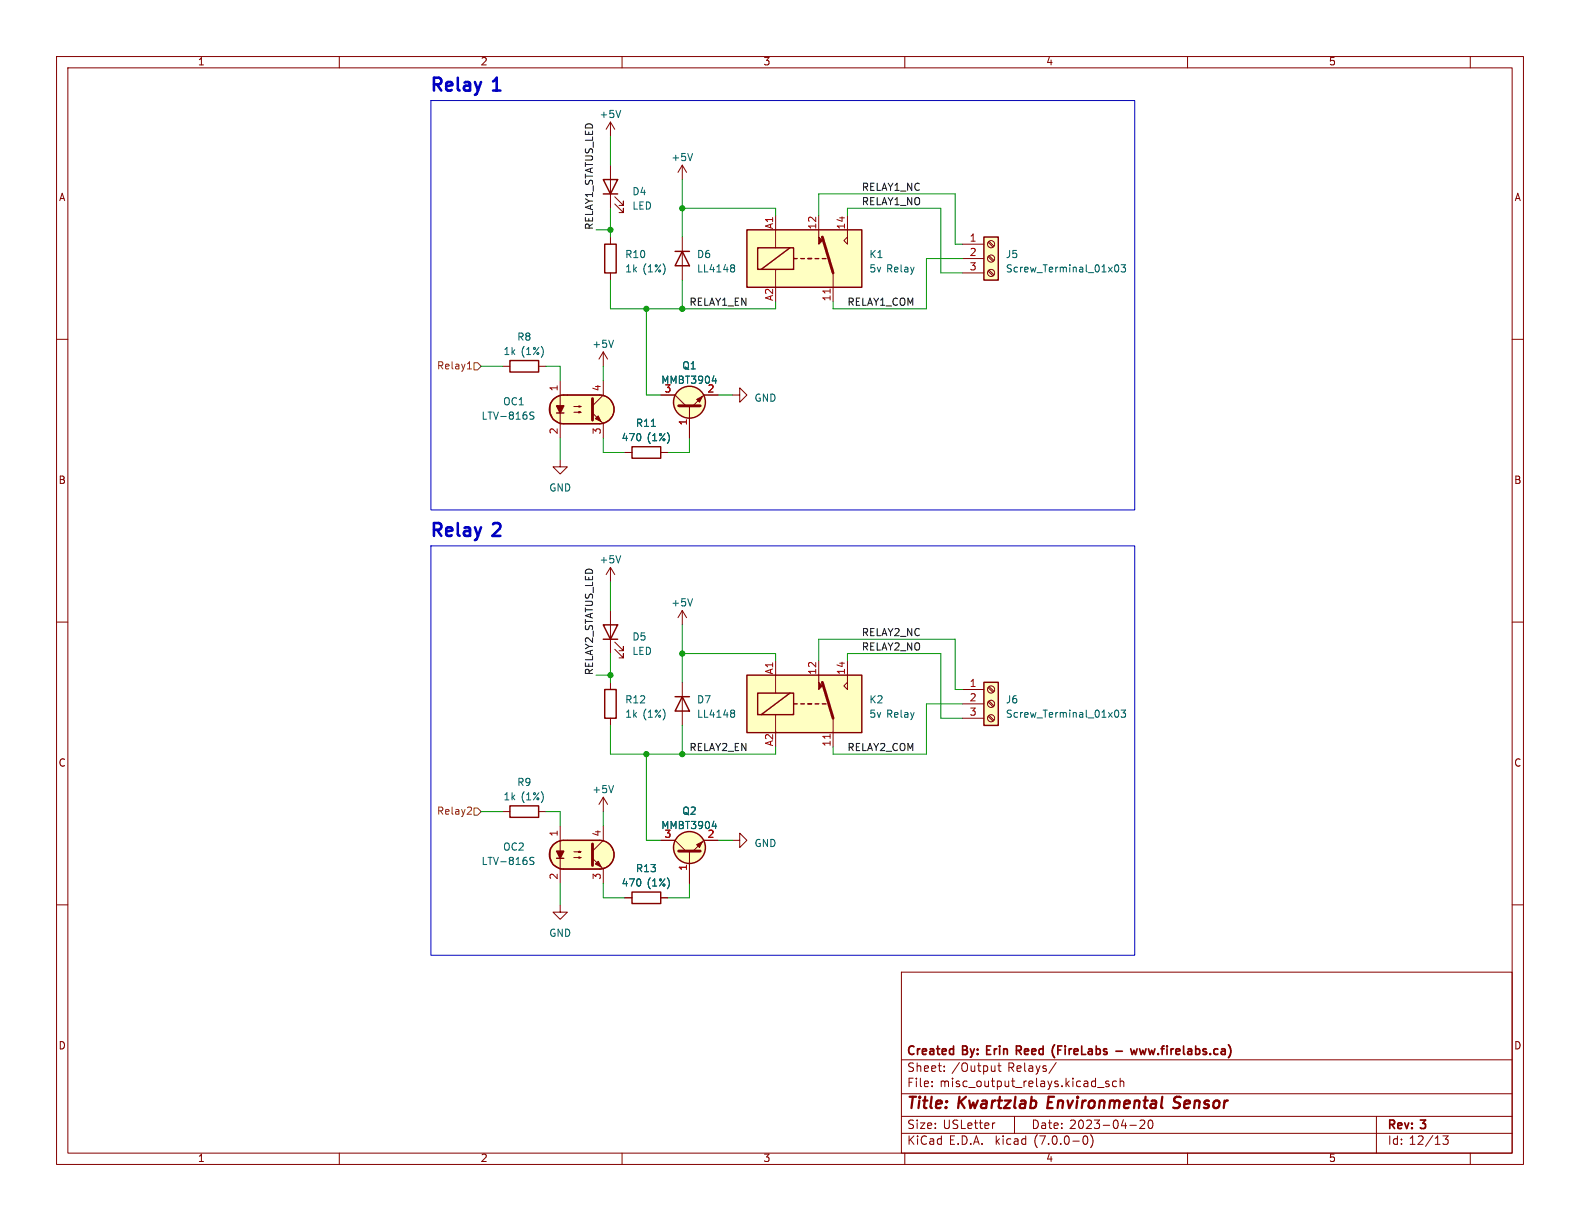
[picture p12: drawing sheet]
<svg xmlns="http://www.w3.org/2000/svg" width="279mm" height="216mm" viewBox="0 0 279 216" stroke-linecap="round" stroke-linejoin="round" font-family="sans-serif">
<g fill="none" stroke="#840000" stroke-width=".18">
<path d="M10 10h259.4v195.9h-259.4zM12 12h255.4v191.9h-255.4zM60 10v2M110 10v2M160 10v2M210 10v2M260 10v2M10 60h2M267.4 60h2M10 110h2M267.4 110h2M107.9 120.7v1.2"/>
<path d="M107.9 127v1.3M10 160h2M267.4 160h2M159.4 171.9h108v32h-108zM159.4 197.4h108M159.4 193.4h108M159.4 187.4h108M164.8 192v.2M164.8 191.2v.2M167 189.3v.2M167 188.5v.2M175.9 188.5v1"/>
<path d="M175.9 189.3l-.2 .2M175.9 198.6h-.2M176.4 188.5h.6M176.7 188v1.2l.3 .3M179.4 197.4v3M186.8 187.9l-1.3 1.9M194.1 192.3h1.1M196.1 191.2h-.4l-.2 .2 .1 .2 .5 .1v.4h-.6M197.4 191.2h-.4l-.3 .2v.5l.2 .2h.5M198.1 191.3l.2-.1h.4v1M198.1 190.7v1.5M199.8 199h1.1"/>
<path d="M201.6 198.2l.6-.1 .2 .1v.3l-.9 1.1h.9M203.2 198.2l.2-.1a.81 .81 0 0 1 .6 .6 .81 .81 0 0 1-.3 .8l-.2 .1a.81 .81 0 0 1-.3-1.4zM243.4 197.4v6.5M60 203.9v2M110 203.9v2M159.4 200.4h108M160 203.9v2M191.7 200.9h.2a.81 .81 0 0 1 .5 .6 .81 .81 0 0 1-.3 .8l-.1 .1a.81 .81 0 0 1-.6-.7 .81 .81 0 0 1 .3-.8zM192.9 200.7a1.74 1.74 0 0 1 0 2.2M210 203.9v2M255.2 200.9h.9l-.5 .5 .4 .2v.6l-.2 .2h-.4l-.2-.2M260 203.9v2"/>
</g>
<path d="M207.5 195.8l.7 .1M208.5 193.9l-.6 .1a.46 .46 0 0 0-.3 .5 .46 .46 0 0 0 .4 .4l.3 .1" fill="none" stroke="#840000" stroke-width=".4"/>
<path d="M179.7 185.7h.6M180.1 185.7l.5 .8M180.3 185h-.6v1.5M186.4 187h.1M186.5 184.7l-.1 .1M197.3 185.9h1.2M199.9 185.5l.3 1M201.1 185.5l-.3 1-.3-.8M201.5 185.5l.3 1M217.2 184.7l.1 .1" fill="none" stroke="#840000" stroke-width=".3"/>
<path d="M106.9 121.9h2.1v5.1h-2.1z" fill="none" stroke="#840000" stroke-width=".25"/>
<path d="M97.8 149.4l.8-.6 .7-.2h7a2.55 2.55 0 0 1 2.3 2.6 2.55 2.55 0 0 1-2.4 2.5h-7.1l-1.3-.8-.5-1.3v-1.5z" fill="#ffffc2"/>
<g fill="none" stroke="#840000" stroke-width=".25">
<path d="M106.7 31.8h2.5l-1.3 2.5zM106.7 34.3h2.5M119.4 44.5h2.5M120.6 44.5l1.3 2.5h-2.5zM132.1 40.6h20.3v10.2h-20.3zM134 43.8h6.3v3.8h-6.3zM139.7 43.8l-5.1 3.8M140.3 45.7h.7M141.6 45.7h.6M142.9 45.7h.6M144.1 45.7h.7M145.4 45.7h.6"/>
<path d="M174 41.9h2.5v7.6h-2.5zM106.7 110.5h2.5l-1.3 2.5zM106.7 113h2.5M132.1 119.4h20.3v10.1h-20.3zM119.4 123.2h2.5M120.6 123.2l1.3 2.5h-2.5zM134 122.6h6.3v3.8h-6.3zM139.7 122.6l-5.1 3.8M140.3 124.5h.7M141.6 124.5h.6M142.9 124.5h.6M144.1 124.5h.7"/>
<path d="M145.4 124.5h.6M174 120.7h2.5v7.6h-2.5zM90.2 142.5h5v2h-5zM97.9 149.3a2.54 2.54 0 0 1 1.8-.7h6.3a2.54 2.54 0 0 1 2.6 2.5 2.54 2.54 0 0 1-2.5 2.6h-6.4a2.54 2.54 0 0 1-2.4-1.6 2.54 2.54 0 0 1 .6-2.8zM98.4 151.8h1.3M111.8 157.7h5v2.1h-5z"/>
<circle cx="121.9" cy="71.1" r="2.82"/>
<circle cx="121.9" cy="149.9" r="2.82"/>
</g>
<g fill="none" stroke="#840000" stroke-width=".18">
<path d="M107.9 21.6l-.7 1.3M107.9 21.6v2.5M107.9 29.2v7.6M107.9 21.6l.8 1.3M108.7 36.1l1.5 1.5v-.8v.8h-.7M108.7 34.8l1.5 1.5v-.7v.7h-.7M120.6 29.2v2.6M120.6 29.2l-.7 1.3M120.6 29.2l.8 1.3M137.2 38.1v5.7M144.8 38.1v3.8M149.9 38.1v3.8"/>
<path d="M120.6 41.9v7.6M137.2 47.6v3.2M147.3 48.3v5M149.2 42.5l.7-.6v1.3zM170.2 43.2h3.8M170.2 45.7h3.8M170.2 48.3h3.8M174.7 47.9l.9 .9M174.7 45.4l.9 .8M174.7 42.8l.9 .9M174.9 47.8l.9 .8M174.9 45.2l.9 .9"/>
<path d="M174.9 42.7l.9 .8M116.8 69.9h2.6l1.9 1.9M121.9 71.8v5.7M127 69.9h-2.5l-1.9 1.9M129.5 69.9h1.3v-1.3l1.3 1.3-1.3 1.2v-1.2M107.9 100.3v2.6M107.9 108v7.6M107.9 100.3l-.7 1.3M107.9 100.3l.8 1.3M108.7 114.8l1.5 1.5v-.7v.7h-.7M108.7 113.5l1.5 1.6v-.8v.8h-.7M120.6 108v2.5"/>
<path d="M120.6 108l-.7 1.2M120.6 108l.8 1.2M137.2 116.8v5.8M144.8 116.8v3.9M149.9 116.8v3.9M120.6 120.7v7.6M137.2 126.4v3.1M147.3 127v5.1M149.2 121.3l.7-.6v1.2zM170.2 121.9h3.8M170.2 124.5h3.8M170.2 127h3.8"/>
<path d="M174.7 126.7l.9 .8M174.7 124.1l.9 .9M174.7 121.6l.9 .8M174.9 126.5l.9 .8M174.9 124l.9 .8M174.9 121.4l.9 .9M88.9 143.5h1.3M95.2 143.5h1.3M97.8 149.4l.8-.6 .7-.2h7a2.55 2.55 0 0 1 2.3 2.6 2.55 2.55 0 0 1-2.4 2.5h-7.1l-1.3-.8-.5-1.3v-1.5zM99.1 146.1v10.1M101.5 151.6h1.2l-.3 .2v-.3l.3 .1M101.5 150.6h1.2l-.3 .1v-.2l.3 .1"/>
<path d="M106.7 146.1v2.5l-1.9 1.9M106.7 141v2.5M106.7 153.7v2.5M106.7 141l-.8 1.2M106.7 141l.7 1.2M110.5 158.8h1.3M116.8 148.6h2.6l1.9 1.9M116.8 158.8h1.3M121.9 150.5v5.7M127 148.6h-2.5l-1.9 1.9M129.5 148.6h1.3v-1.3l1.3 1.3-1.3 1.3v-1.3M99.1 160v1.3h1.2l-1.2 1.3-1.3-1.3h1.3"/>
<circle cx="175.3" cy="45.7" r=".63"/>
<circle cx="175.3" cy="48.3" r=".63"/>
<circle cx="175.3" cy="43.2" r=".63"/>
<circle cx="175.3" cy="127" r=".63"/>
<circle cx="175.3" cy="121.9" r=".63"/>
<circle cx="175.3" cy="124.5" r=".63"/>
</g>
<g fill="#840000" stroke="#840000" stroke-width=".18">
<path d="M104.8 151.8l1.9 1.9z"/>
<path d="M105.3 152.8l.5-.5 .5 1z"/>
<path d="M123.2 149.4l1-.6-.5 1.1z"/>
<path d="M144.8 120.7l.6 .6-.6 .6z"/>
<path d="M144.8 41.9l.6 .6-.6 .7z"/>
<path d="M123.2 70.6l1-.5-.5 1z"/>
</g>
<path d="M145.4 41.9l1.9 6.4M120 71.8h3.8M145.4 120.7l1.9 6.3M104.8 149.2v3.8M120 150.5h3.8" fill="none" stroke="#840000" stroke-width=".51"/>
<path d="M98.4 150.5h1.3l-.6 1.3z" fill="#840000" stroke="#840000" stroke-width=".25"/>
<g fill="none" stroke="#006464" stroke-width=".18">
<path d="M109.8 19.5l-.5 1.3M122.5 27.1l-.5 1.3M129.4 46.8h.3l.2 .3-.2 .3M129.4 47.4h.3M129.7 47.4l.2 .2v.2l-.2 .3h-.3M197.2 46.9l.2-.1a.68 .68 0 0 1 .4 .7 .68 .68 0 0 1-.4 .6l-.2-.1-.1-.4zM198.3 46.8h.7l-.4 .5 .4 .1v.6l-.2 .1-.5-.1M125.9 67.4h.8M109.8 98.3l-.5 1.2M122.5 105.9l-.5 1.2M108.5 138.9l-.4 1.3M129.4 125.6h.3l.2 .2-.2 .3"/>
<path d="M129.4 126.1h.3M129.7 126.1l.2 .2v.3l-.2 .2h-.3M197.3 125.6h.1a.68 .68 0 0 1 .4 .6 .68 .68 0 0 1-.4 .6 .84 .84 0 0 1-.1-1.2zM198.3 125.6h.7l-.4 .4 .4 .2v.5l-.2 .1-.5-.1M94.4 151.7l-.5-.1-.2 .1v.4l.6 .2 .1 .3-.2 .3-.5-.1M125.9 146.1h.8"/>
</g>
<g fill="#ffffc2" stroke="#ffffc2" stroke-width=".18">
<path d="M174 120.7h2.5v7.6h-2.5z"/>
<path d="M132.1 119.4h20.3v10.1h-20.3z"/>
<path d="M174 41.9h2.5v7.6h-2.5z"/>
<path d="M132.1 40.6h20.3v10.2h-20.3z"/>
<circle cx="121.9" cy="149.9" r="2.82"/>
<circle cx="121.9" cy="71.1" r="2.82"/>
</g>
<path d="M146.8 51.1v.7M146.8 129.8v.8" fill="none" stroke="#a90000" stroke-width=".18"/>
<path d="M97.8 70.6l.8-.5 .7-.2h7a2.55 2.55 0 0 1 2.3 2.5 2.55 2.55 0 0 1-2.4 2.5h-7.1l-1.3-.7-.5-1.3v-1.5z" fill="#ffffc2"/>
<path d="M106.9 43.2h2.1v5.1h-2.1zM90.2 63.8h5v2h-5zM97.9 70.6a2.54 2.54 0 0 1 1.8-.7h6.3a2.54 2.54 0 0 1 2.6 2.5 2.54 2.54 0 0 1-2.5 2.5h-6.4a2.54 2.54 0 0 1-2.4-1.6 2.54 2.54 0 0 1 .6-2.7zM98.4 73h1.3M111.8 79h5v2h-5z" fill="none" stroke="#840000" stroke-width=".25"/>
<g fill="none" stroke="#840000" stroke-width=".18">
<path d="M107.9 41.9v1.3M107.9 48.3v1.2M88.9 64.8h1.3M95.2 64.8h1.3M97.8 70.6l.8-.5 .7-.2h7a2.55 2.55 0 0 1 2.3 2.5 2.55 2.55 0 0 1-2.4 2.5h-7.1l-1.3-.7-.5-1.3v-1.5zM99.1 67.3v10.2M101.5 72.9h1.2l-.3 .1v-.2l.3 .1M101.5 71.9h1.2l-.3 .1v-.2l.3 .1M106.7 67.3v2.6l-1.9 1.9M106.7 62.2v2.6M106.7 74.9v2.6M106.7 62.2l-.8 1.3"/>
<path d="M106.7 62.2l.7 1.3M116.8 69.9h2.6M121.9 71.8v5.7M124.5 69.9h2.5M99.1 81.3v1.3h1.2l-1.2 1.2-1.3-1.2h1.3M110.5 80h1.3M116.8 80h1.3M110.5 158.8h1.3M116.8 158.8h1.3M116.8 148.6h2.6M121.9 150.5v5.7M124.5 148.6h2.5"/>
</g>
<g fill="#840000" stroke="#840000" stroke-width=".18">
<path d="M104.8 73l1.9 1.9z"/>
<path d="M105.3 74l.5-.5 .5 1z"/>
</g>
<path d="M104.8 70.5v3.8" fill="none" stroke="#840000" stroke-width=".51"/>
<path d="M98.4 71.8h1.3l-.6 1.2z" fill="#840000" stroke="#840000" stroke-width=".25"/>
<path d="M94.4 72.9h-.5l-.2 .2 .1 .3 .6 .2v.4l-.2 .1h-.5M108.5 60.2l-.4 1.2M125.9 67.4h.8M125.9 146.1h.8" fill="none" stroke="#006464" stroke-width=".18"/>
<path d="M82.7 65.2h.7M82.9 64.1l.1-.1v1.2M83.8 64.1h.7l.6 .7-.6 .6h-.7zM83.1 142.7l.3 .2-.1 .4-.7 .7h.8M83.8 142.9h.7l.6 .6-.6 .6h-.7z" fill="none" stroke="#725600" stroke-width=".18"/>
<path d="M76.2 17.8h124.5v72.4h-124.5zM76.2 96.5h124.5v72.4h-124.5z" fill="none" stroke="#0000c2" stroke-width=".18"/>
<g fill="none" stroke="#009600" stroke-width=".18">
<path d="M107.9 24.1v5.1M107.9 36.8v5.1M120.6 31.8v10.1M120.6 36.8h16.6v1.3M144.8 38.1v-3.8h24.1v8.9h1.3M149.9 38.1v-1.3h16.5v11.5h3.8M105.4 40.6h2.5M107.9 49.5v5.1h29.3v-1.3M114.3 54.6v15.3h2.5M120.6 49.5v5.1M170.2 45.7h-6.4v8.9h-16.5v-1.3M85.1 64.8h3.8"/>
<path d="M96.5 64.8h2.6v2.5M99.1 77.5v3.8M106.7 77.5v2.5h3.8M106.7 64.8v2.5M121.9 77.5v2.5h-3.8M127 69.9h2.5M105.4 119.4h2.5M107.9 102.9v5.1M107.9 115.6v5.1M120.6 110.5v10.2M120.6 115.6h16.6v1.2M144.8 116.8v-3.8h24.1v8.9h1.3"/>
<path d="M149.9 116.8v-1.2h16.5v11.4h3.8M107.9 128.3v5.1h29.3v-1.3M114.3 133.4v15.2h2.5M120.6 128.3v5.1M170.2 124.5h-6.4v8.9h-16.5v-1.3M85.1 143.5h3.8M96.5 143.5h2.6v2.6M99.1 156.2v3.8M106.7 143.5v2.6M106.7 156.2v2.6h3.8M121.9 156.2v2.6h-3.8M127 148.6h2.5"/>
</g>
<g fill="#009600" stroke="#009600" stroke-width=".18">
<circle cx="120.6" cy="36.8" r=".46"/>
<circle cx="120.6" cy="133.4" r=".46"/>
<circle cx="120.6" cy="115.6" r=".46"/>
<circle cx="107.9" cy="40.6" r=".46"/>
<circle cx="114.3" cy="54.6" r=".46"/>
<circle cx="120.6" cy="54.6" r=".46"/>
<circle cx="114.3" cy="133.4" r=".46"/>
<circle cx="107.9" cy="119.4" r=".46"/>
</g>
<g font-size="3.2" fill="#0000c2">
<text x="76.2" y="16.5">Relay</text>
<text x="87.4" y="16.5">1</text>
<text x="76.2" y="95.2">Relay</text>
<text x="87.4" y="95.2">2</text>
</g>
<g font-size="2.8" fill="#840000">
<text x="160.4" y="196.7">Title:</text>
<text x="169.5" y="196.7">Kwartzlab</text>
<text x="185.9" y="196.7">Environmental</text>
<text x="208.8" y="196.7">Sensor</text>
</g>
<g font-size="2.1" fill="#840000">
<text x="160.4" y="189.8">Sheet:</text>
<text x="160.4" y="187">Created</text>
<text x="168.3" y="189.8">/Output</text>
<text x="170.3" y="187">By: Erin</text>
<text x="178.2" y="189.8">Relays/</text>
<text x="180.7" y="187">Reed</text>
<text x="187.5" y="187">(FireLabs</text>
<text x="199.2" y="187">-</text>
<text x="202.4" y="187">www.firelabs.ca)</text>
<text x="160.4" y="192.5">File:</text>
<text x="166.2" y="192.5">misc_output_relays.kicad_sch</text>
<text x="160.4" y="202.7">KiCad</text>
<text x="160.4" y="199.9">Size:</text>
<text x="166.7" y="199.9">USLetter</text>
<text x="167.8" y="202.7">E.D.A.</text>
<text x="176.1" y="202.7">kicad</text>
<text x="182.4" y="199.9">Date:</text>
<text x="183" y="202.7">(7.0.0-0)</text>
<text x="189.1" y="199.9">2023-04-20</text>
<text x="245.4" y="200.1">Rev:</text>
<text x="245.4" y="202.7">Id: 12/13</text>
<text x="251.4" y="200.1">3</text>
</g>
<g font-size="1.8" fill="#840000">
<text x="35" y="11.8">1</text>
<text x="85" y="11.8">2</text>
<text x="135" y="11.8">3</text>
<text x="185" y="11.8">4</text>
<text x="235" y="11.8">5</text>
<text x="10.4" y="35.8">A</text>
<text x="267.8" y="35.8">A</text>
<text x="10.3" y="85.8">B</text>
<text x="267.7" y="85.8">B</text>
<text x="10.3" y="135.8">C</text>
<text x="267.7" y="135.8">C</text>
<text x="10.3" y="185.8">D</text>
<text x="267.7" y="185.8">D</text>
<text x="35" y="205.7">1</text>
<text x="85" y="205.7">2</text>
<text x="135" y="205.7">3</text>
<text x="185" y="205.7">4</text>
<text x="235" y="205.7">5</text>
</g>
<g font-size="1.8" fill="#006464">
<text x="106" y="21.1">+5V</text>
<text x="118.7" y="28.8">+5V</text>
<text x="111.8" y="34.8">D4</text>
<text x="111.8" y="37.3">LED</text>
<text x="110.5" y="45.9">R10</text>
<text x="123.2" y="45.9">D6</text>
<text x="153.7" y="45.9">K1</text>
<text x="177.8" y="45.9">J5</text>
<text x="110.5" y="48.5">1k</text>
<text x="113.6" y="48.5">(1%)</text>
<text x="123.2" y="48.5">LL4148</text>
<text x="153.7" y="48.5">5v Relay</text>
<text x="177.8" y="48.5">Screw_Terminal_01x03</text>
<text x="89" y="63.1">1k</text>
<text x="91.4" y="60.5">R8</text>
<text x="92.1" y="63.1">(1%)</text>
<text x="104.7" y="61.8">+5V</text>
<text x="120.6" y="65.6">Q1</text>
<text x="88.9" y="71.9">OC1</text>
<text x="116.9" y="68.1">MMBT3904</text>
<text x="133.4" y="71.3">GND</text>
<text x="85.1" y="74.5">LTV-816S</text>
<text x="112.4" y="75.8">R11</text>
<text x="109.9" y="78.3">470</text>
<text x="114.4" y="78.3">(1%)</text>
<text x="97.1" y="87.2">GND</text>
<text x="106" y="99.9">+5V</text>
<text x="118.7" y="107.5">+5V</text>
<text x="111.8" y="113.5">D5</text>
<text x="111.8" y="116.1">LED</text>
<text x="110.5" y="124.7">R12</text>
<text x="123.2" y="124.7">D7</text>
<text x="153.7" y="124.7">K2</text>
<text x="177.8" y="124.7">J6</text>
<text x="110.5" y="127.2">1k</text>
<text x="113.6" y="127.2">(1%)</text>
<text x="123.2" y="127.2">LL4148</text>
<text x="153.7" y="127.2">5v Relay</text>
<text x="177.8" y="127.2">Screw_Terminal_01x03</text>
<text x="89" y="141.8">1k</text>
<text x="91.4" y="139.3">R9</text>
<text x="92.1" y="141.8">(1%)</text>
<text x="104.7" y="140.5">+5V</text>
<text x="116.9" y="146.9">MMBT3904</text>
<text x="120.6" y="144.3">Q2</text>
<text x="85.1" y="153.2">LTV-816S</text>
<text x="88.9" y="150.7">OC2</text>
<text x="112.4" y="154.5">R13</text>
<text x="133.4" y="150.1">GND</text>
<text x="109.9" y="157">470</text>
<text x="114.4" y="157">(1%)</text>
<text x="97.1" y="165.9">GND</text>
</g>
<g font-size="1.8" fill="#0f0f0f">
<text x="152.4" y="33.9">RELAY1_NC</text>
<text x="105.1" y="40.6" transform="rotate(-90 105.1 40.6)">RELAY1_STATUS_LED</text>
<text x="152.4" y="36.5">RELAY1_NO</text>
<text x="121.9" y="54.3">RELAY1_EN</text>
<text x="149.9" y="54.3">RELAY1_COM</text>
<text x="152.4" y="112.7">RELAY2_NC</text>
<text x="105.1" y="119.4" transform="rotate(-90 105.1 119.4)">RELAY2_STATUS_LED</text>
<text x="152.4" y="115.2">RELAY2_NO</text>
<text x="121.9" y="133">RELAY2_EN</text>
<text x="149.9" y="133">RELAY2_COM</text>
</g>
<g font-size="1.8" fill="#a90000">
<text x="136.9" y="40.6" transform="rotate(-90 136.9 40.6)">A1</text>
<text x="144.5" y="40.6" transform="rotate(-90 144.5 40.6)">12</text>
<text x="149.6" y="40.6" transform="rotate(-90 149.6 40.6)">14</text>
<text x="171.4" y="42.9">1</text>
<text x="171.4" y="45.5">2</text>
<text x="136.9" y="53.3" transform="rotate(-90 136.9 53.3)">A2</text>
<text x="147.1" y="53.3" transform="rotate(-90 147.1 53.3)">11</text>
<text x="171.4" y="48">3</text>
<text x="98.8" y="69.2" transform="rotate(-90 98.8 69.2)">1</text>
<text x="106.4" y="69.2" transform="rotate(-90 106.4 69.2)">4</text>
<text x="117.4" y="69.6">3</text>
<text x="125.1" y="69.6">2</text>
<text x="98.8" y="76.9" transform="rotate(-90 98.8 76.9)">2</text>
<text x="106.4" y="76.9" transform="rotate(-90 106.4 76.9)">3</text>
<text x="121.7" y="75.3" transform="rotate(-90 121.7 75.3)">1</text>
<text x="136.9" y="119.3" transform="rotate(-90 136.9 119.3)">A1</text>
<text x="144.5" y="119.4" transform="rotate(-90 144.5 119.4)">12</text>
<text x="149.6" y="119.4" transform="rotate(-90 149.6 119.4)">14</text>
<text x="171.4" y="121.7">1</text>
<text x="171.4" y="124.2">2</text>
<text x="171.4" y="126.7">3</text>
<text x="136.9" y="132" transform="rotate(-90 136.9 132)">A2</text>
<text x="147.1" y="132.1" transform="rotate(-90 147.1 132.1)">11</text>
<text x="98.8" y="148" transform="rotate(-90 98.8 148)">1</text>
<text x="106.4" y="148" transform="rotate(-90 106.4 148)">4</text>
<text x="117.4" y="148.3">3</text>
<text x="125.1" y="148.3">2</text>
<text x="98.8" y="155.6" transform="rotate(-90 98.8 155.6)">2</text>
<text x="106.4" y="155.6" transform="rotate(-90 106.4 155.6)">3</text>
<text x="121.7" y="154" transform="rotate(-90 121.7 154)">1</text>
</g>
<g font-size="1.8" fill="#725600">
<text x="77.2" y="65.6">Relay1</text>
<text x="77.2" y="144.3">Relay2</text>
</g>
</svg>
